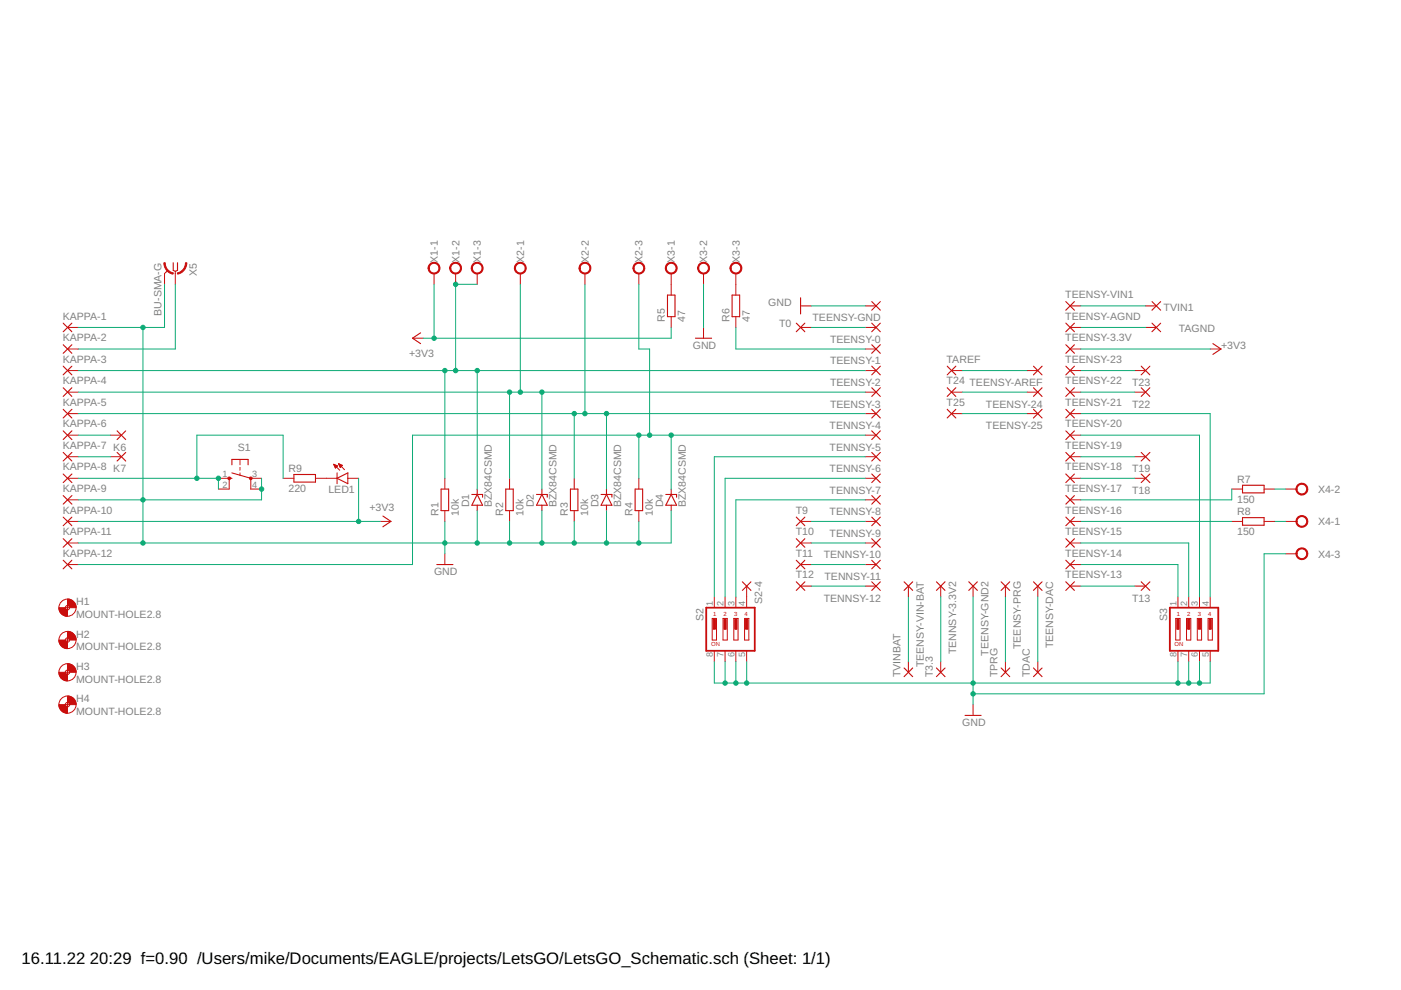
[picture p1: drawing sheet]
<svg xmlns="http://www.w3.org/2000/svg" width="297mm" height="210mm" viewBox="0 0 297 210" stroke-linecap="round" stroke-linejoin="round" font-family="sans-serif">
<g fill="none" stroke="#c90d0c" stroke-width=".23">
<path d="M35.6 57.3l-.7 .7M36.7 55.7v1.6l.5 .2 .4-.2v-1.6M13.4 68.5l1.8 1.8M13.4 73.1l1.8 1.8M13.4 77.6l1.8 1.9M15.2 68.5l-1.8 1.8M15.2 73.1l-1.8 1.8M15.2 77.6l-1.8 1.9M89.2 70.6l-1.7 1.1 1.7 1.2M141.5 62.6h1.6v4.5h-1.6zM147.4 71.7h3.5M155.2 62.6h1.6v4.5h-1.6z"/>
<path d="M168.8 68.5l1.8 1.8M169.7 63.1v3.5M170.6 68.5l-1.8 1.8M184.8 63.9l1.8 1.9M184.8 68.5l1.8 1.8M184.8 73.1l1.8 1.8M184.8 77.6l1.8 1.9M186.6 63.9l-1.8 1.9M186.6 68.5l-1.8 1.8M186.6 73.1l-1.8 1.8M186.6 77.6l-1.8 1.9M200.8 77.6l1.8 1.9"/>
<path d="M202.6 77.6l-1.8 1.9M219.1 77.6l1.8 1.9M220.9 77.6l-1.8 1.9M226 77.6l1.8 1.9M226 73.1l1.8 1.8M226 68.5l1.8 1.8M226 63.9l1.8 1.9M227.8 63.9l-1.8 1.9M227.8 68.5l-1.8 1.8M227.8 73.1l-1.8 1.8M227.8 77.6l-1.8 1.9M242 77.6l1.8 1.9"/>
<path d="M243.8 77.6l-1.8 1.9M244.2 63.9l1.9 1.9M244.2 68.5l1.9 1.8M246.1 63.9l-1.9 1.9M246.1 68.5l-1.9 1.8M257.2 72.9l1.7 1.1-1.7 1.1M13.4 82.2l1.8 1.9M13.4 86.8l1.8 1.8M13.4 91.4l1.8 1.8M13.4 95.9l1.8 1.8M15.2 82.2l-1.8 1.9M15.2 86.8l-1.8 1.8"/>
<path d="M15.2 91.4l-1.8 1.8M15.2 95.9l-1.8 1.8M24.8 95.9l1.8 1.8M24.8 91.4l1.8 1.8M26.6 95.9l-1.8 1.8M26.6 91.4l-1.8 1.8M49.2 98.6v-1.2h3.4v1.2M184.8 82.2l1.8 1.9M184.8 86.8l1.8 1.8M184.8 91.4l1.8 1.8M184.8 95.9l1.8 1.8M186.6 82.2l-1.8 1.9"/>
<path d="M186.6 86.8l-1.8 1.8M186.6 91.4l-1.8 1.8M186.6 95.9l-1.8 1.8M200.8 82.2l1.8 1.9M200.8 86.8l1.8 1.8M202.6 82.2l-1.8 1.9M202.6 86.8l-1.8 1.8M219.1 82.2l1.8 1.9M219.1 86.8l1.8 1.8M220.9 82.2l-1.8 1.9M220.9 86.8l-1.8 1.8M226 95.9l1.8 1.8"/>
<path d="M226 91.4l1.8 1.8M226 86.8l1.8 1.8M226 82.2l1.8 1.9M227.8 95.9l-1.8 1.8M227.8 91.4l-1.8 1.8M227.8 86.8l-1.8 1.8M227.8 82.2l-1.8 1.9M242 95.9l1.8 1.8M242 82.2l1.8 1.9M243.8 95.9l-1.8 1.8M243.8 82.2l-1.8 1.9M13.4 100.5l1.8 1.8"/>
<path d="M13.4 105.1l1.8 1.8M13.4 109.6l1.8 1.9M13.4 114.2l1.8 1.8M13.4 118.8l1.8 1.8M15.2 100.5l-1.8 1.8M15.2 105.1l-1.8 1.8M15.2 109.6l-1.8 1.9M15.2 114.2l-1.8 1.8M15.2 118.8l-1.8 1.8M48.6 101.4h.6M49.2 100.3l4 1.1M62.3 100.6h4.6v1.6h-4.6z"/>
<path d="M71.5 101.4l2.2-1.1v2.3zM71.5 100.3v2.3M81.2 109.4l1.7 1.2-1.7 1.1M92.6 119.7h3.4M93.5 103.7h1.6v4.6h-1.6zM100 104.8h2.3v.6M101.2 104.8l1.1 2.3h-2.3zM101.2 103.7v1.1M101.2 107.1v1.2M107.2 103.7h1.6v4.6h-1.6zM113.7 104.8h2.3v.6M114.9 104.8l1.1 2.3h-2.3z"/>
<path d="M114.9 103.7v1.1M114.9 107.1v1.2M120.9 103.7h1.6v4.6h-1.6zM127.4 104.8h2.3v.6M128.6 104.8l1.1 2.3h-2.3zM128.6 103.7v1.1M128.6 107.1v1.2M134.7 103.7h1.5v4.6h-1.5zM141.2 104.8h2.2v.6M142.3 104.8l1.1 2.3h-2.2zM142.3 103.7v1.1M142.3 107.1v1.2"/>
<path d="M168.8 118.8l1.8 1.8M168.8 109.6l1.8 1.9M168.8 114.2l1.8 1.8M170.6 118.8l-1.8 1.8M170.6 109.6l-1.8 1.9M170.6 114.2l-1.8 1.8M184.8 100.5l1.8 1.8M184.8 105.1l1.8 1.8M184.8 109.6l1.8 1.9M184.8 114.2l1.8 1.8M184.8 118.8l1.8 1.8M186.6 100.5l-1.8 1.8"/>
<path d="M186.6 105.1l-1.8 1.8M186.6 109.6l-1.8 1.9M186.6 114.2l-1.8 1.8M186.6 118.8l-1.8 1.8M226 118.8l1.8 1.8M226 114.2l1.8 1.8M226 109.6l1.8 1.9M226 100.5l1.8 1.8M226 105.1l1.8 1.8M227.8 109.6l-1.8 1.9M227.8 118.8l-1.8 1.8M227.8 114.2l-1.8 1.8"/>
<path d="M227.8 100.5l-1.8 1.8M227.8 105.1l-1.8 1.8M242 100.5l1.8 1.8M243.8 100.5l-1.8 1.8M263.4 102.9h4.6v1.6h-4.6zM263.4 109.7h4.6v1.7h-4.6zM157.4 123.4l1.8 1.8M159.2 123.4l-1.8 1.8M168.8 123.4l1.8 1.8M170.6 123.4l-1.8 1.8M184.8 123.4l1.8 1.8M186.6 123.4l-1.8 1.8"/>
<path d="M191.7 123.4l1.8 1.8M193.5 123.4l-1.8 1.8M198.5 123.4l1.9 1.8M200.4 123.4l-1.9 1.8M205.4 123.4l1.8 1.8M207.2 123.4l-1.8 1.8M212.3 123.4l1.8 1.8M214.1 123.4l-1.8 1.8M219.1 123.4l1.8 1.8M220.9 123.4l-1.8 1.8M226 123.4l1.8 1.8M227.8 123.4l-1.8 1.8"/>
<path d="M242 123.4l1.8 1.8M243.8 123.4l-1.8 1.8M191.7 141.6l1.8 1.9M193.5 141.6l-1.8 1.9M198.5 141.6l1.9 1.9M200.4 141.6l-1.9 1.9M204.6 151.7h3.4M212.3 141.6l1.8 1.9M214.1 141.6l-1.8 1.9M219.1 141.6l1.8 1.9M220.9 141.6l-1.8 1.9"/>
</g>
<g fill="none" stroke="#c90d0c" stroke-width=".21">
<path d="M34.9 58v2.3M37.2 57.5v2.8M92 58v2.3M96.6 58v2.3M101.2 58v2.3M110.3 58v2.3M124 58v2.3M135.4 58v2.3M142.3 58v4.6M149.2 58v2.3M156 58v4.6M14.3 69.4h2.3"/>
<path d="M14.3 74h2.3M14.3 78.6h2.3M87.5 71.7h2.2M142.3 67.1v2.3M149.2 69.4v2.3M156 67.1v2.3M169.7 69.4h2.3M169.7 64.9h2.3M183.5 69.4h2.2M183.5 74h2.2M183.5 78.6h2.2M183.5 64.9h2.2"/>
<path d="M201.7 78.6h2.3M217.7 78.6h2.3M226.9 69.4h2.3M226.9 74h2.3M226.9 78.6h2.3M226.9 64.9h2.3M240.6 78.6h2.3M242.9 69.4h2.3M242.9 64.9h2.3M256.6 74h2.3M14.3 83.1h2.3M14.3 87.7h2.3"/>
<path d="M14.3 92.3h2.3M14.3 96.8h2.3M23.5 92.3h2.2M23.5 96.8h2.2M50.9 97.4v1.2M50.9 99.1v.6M70.8 98.4l1.2 1.3M70.8 98.4l.8 .4-.5 .5zM70.8 98.5h.2M70.8 98.6h.4M70.9 98.7h.6M71 98.8h.5"/>
<path d="M71 99h.4M71 99.1h.3M71.1 99.2h.1M71.8 98.3l1.2 1.3M71.8 98.3l.8 .4-.5 .4zM71.8 98.4h.2M71.9 98.5h.4M71.9 98.6h.6M72 98.7h.5M72 98.8h.4M72.1 99h.2M72.1 99.1h.1"/>
<path d="M183.5 83.1h2.2M183.5 87.7h2.2M183.5 92.3h2.2M183.5 96.8h2.2M201.7 83.1h2.3M201.7 87.7h2.3M217.7 83.1h2.3M217.7 87.7h2.3M226.9 83.1h2.3M226.9 87.7h2.3M226.9 92.3h2.3M226.9 96.8h2.3"/>
<path d="M240.6 83.1h2.3M240.6 96.8h2.3M14.3 101.4h2.3M14.3 110.6h2.3M14.3 106h2.3M14.3 115.1h2.3M14.3 119.7h2.3M46.3 101.4h2.3v2.3h-2.3M50.9 100.3v.5M55.5 101.4h-2.3v2.3h2.3M60 101.4h2.3M66.9 101.4h4.6"/>
<path d="M73.7 101.4h2.3M80.6 110.6h2.3M94.3 101.4v2.3M94.3 108.3v2.3M94.3 117.4v2.3M108 101.4v2.3M108 108.3v2.3M121.8 101.4v2.3M121.8 108.3v2.3M135.4 101.4v2.3M135.4 108.3v2.3M169.7 110.6h2.3"/>
<path d="M169.7 115.1h2.3M169.7 119.7h2.3M183.5 101.4h2.2M183.5 110.6h2.2M183.5 106h2.2M183.5 115.1h2.2M183.5 119.7h2.2M226.9 101.4h2.3M226.9 110.6h2.3M226.9 106h2.3M226.9 115.1h2.3M226.9 119.7h2.3"/>
<path d="M240.6 101.4h2.3M261.2 103.7h2.2M261.2 110.6h2.2M268 103.7h2.3M268 110.6h2.3M272.6 103.7h2.3M272.6 110.6h2.3M272.6 117.4h2.3M13.9 128.8h.9M13.9 135.7h.9M14.3 128.4v.9M14.3 135.2v.9"/>
<path d="M151 131.1h.9v4.6h-.9zM151.4 126.6v2.2M151.4 138v2.3M153.3 131.1h.9v4.6h-.9zM153.7 126.6v2.2M153.7 138v2.3M155.6 131.1h.9v4.6h-.9zM156 126.6v2.2M156 138v2.3M157.9 131.1h.9v4.6h-.9zM158.3 124.3v4.5M158.3 138v2.3"/>
<path d="M169.7 124.3h2.3M183.5 124.3h2.2M192.6 124.3v2.3M199.5 124.3v2.3M206.3 124.3v2.3M213.2 124.3v2.3M220 124.3v2.3M226.9 124.3h2.3M240.6 124.3h2.3M249.3 131.1h.9v4.6h-.9zM249.7 126.6v2.2M249.7 138v2.3"/>
<path d="M251.6 131.1h.9v4.6h-.9zM252 126.6v2.2M252 138v2.3M253.9 131.1h.9v4.6h-.9zM254.3 126.6v2.2M254.3 138v2.3M256.1 131.1h.9v4.6h-.9zM256.6 126.6v2.2M256.6 138v2.3M13.9 142.5h.9M13.9 149.4h.9M14.3 142.1v.9"/>
<path d="M14.3 148.9v1M192.6 140.3v2.2M199.5 140.3v2.2M206.3 149.4v2.3M213.2 140.3v2.2M220 140.3v2.2"/>
<circle cx="14.3" cy="128.8" r="1.82"/>
<circle cx="14.3" cy="135.7" r="1.82"/>
<circle cx="14.3" cy="135.7" r=".47"/>
<circle cx="14.3" cy="128.8" r=".47"/>
<circle cx="14.3" cy="142.5" r="1.82"/>
<circle cx="14.3" cy="149.4" r="1.82"/>
<circle cx="14.3" cy="149.4" r=".47"/>
<circle cx="14.3" cy="142.5" r=".47"/>
</g>
<g fill="#c90d0c" stroke="#c90d0c" stroke-width=".21">
<path d="M91.1 56a1.26 1.26 0 0 1 2 .3 1.26 1.26 0 0 1-.8 1.8 1.26 1.26 0 0 1-1.5-1.2h.2a1.03 1.03 0 0 1 1.4-1 1.03 1.03 0 0 1 .3 1.7 1.03 1.03 0 0 1-1.7-.5v-.2h-.2z" fill-rule="evenodd"/>
<path d="M95.7 56a1.26 1.26 0 0 1 2 .3 1.26 1.26 0 0 1-.8 1.8 1.26 1.26 0 0 1-1.6-1.2h.3a1.03 1.03 0 0 1 1.4-1 1.03 1.03 0 0 1 .3 1.7 1.03 1.03 0 0 1-1.7-.5v-.2h-.3z" fill-rule="evenodd"/>
<path d="M100.3 56a1.26 1.26 0 0 1 2 .3 1.26 1.26 0 0 1-.8 1.8 1.26 1.26 0 0 1-1.6-1.2h.2a1.03 1.03 0 0 1 1.5-1 1.03 1.03 0 0 1 .3 1.7 1.03 1.03 0 0 1-1.7-.5l-.1-.2h-.2z" fill-rule="evenodd"/>
<path d="M109.4 56a1.26 1.26 0 0 1 2 .3 1.26 1.26 0 0 1-.8 1.8 1.26 1.26 0 0 1-1.5-1.2h.2a1.03 1.03 0 0 1 1.4-1 1.03 1.03 0 0 1 .3 1.7 1.03 1.03 0 0 1-1.7-.5v-.2h-.2z" fill-rule="evenodd"/>
<path d="M123.1 56a1.26 1.26 0 0 1 2 .2 1.26 1.26 0 0 1-.7 1.9 1.26 1.26 0 0 1-1.6-1.2h.2a1.02 1.02 0 0 1 1.4-1 1.02 1.02 0 0 1 .3 1.7 1.02 1.02 0 0 1-1.7-.5v-.2h-.2z" fill-rule="evenodd"/>
<path d="M134.6 56a1.26 1.26 0 0 1 1.9 .2 1.26 1.26 0 0 1-.7 1.9 1.26 1.26 0 0 1-1.6-1.2h.2a1.03 1.03 0 0 1 1.5-.9 1.03 1.03 0 0 1 .2 1.7 1.03 1.03 0 0 1-1.6-.6l-.1-.2h-.2z" fill-rule="evenodd"/>
<path d="M141.4 56a1.26 1.26 0 0 1 2 .2 1.26 1.26 0 0 1-.8 1.9 1.26 1.26 0 0 1-1.5-1.2h.2a1.03 1.03 0 0 1 1.5-.9 1.03 1.03 0 0 1 .1 1.7 1.03 1.03 0 0 1-1.6-.6v-.2h-.2z" fill-rule="evenodd"/>
<path d="M148.3 56a1.26 1.26 0 0 1 2 .2 1.26 1.26 0 0 1-.8 1.9 1.26 1.26 0 0 1-1.6-1.2h.2a1.03 1.03 0 0 1 1.6-.9 1.03 1.03 0 0 1 .1 1.7 1.03 1.03 0 0 1-1.6-.6l-.1-.2h-.2z" fill-rule="evenodd"/>
<path d="M155.1 56a1.26 1.26 0 0 1 2 .2 1.26 1.26 0 0 1-.7 1.9 1.26 1.26 0 0 1-1.6-1.2h.2a1.03 1.03 0 0 1 1.5-.9 1.03 1.03 0 0 1 .2 1.7 1.03 1.03 0 0 1-1.7-.6v-.2h-.2z" fill-rule="evenodd"/>
<path d="M275.1 109.7a1.26 1.26 0 0 1 2 .2 1.26 1.26 0 0 1-.7 1.9 1.26 1.26 0 0 1-1.6-1.2h.2a1.03 1.03 0 0 1 1.5-.9 1.03 1.03 0 0 1 .2 1.7 1.03 1.03 0 0 1-1.7-.6v-.2h-.2z" fill-rule="evenodd"/>
<path d="M275.1 102.8a1.26 1.26 0 0 1 2 .2 1.26 1.26 0 0 1-.7 1.9 1.26 1.26 0 0 1-1.6-1.2h.2a1.03 1.03 0 0 1 1.5-.9 1.03 1.03 0 0 1 .1 1.8 1.03 1.03 0 0 1-1.6-.6v-.3h-.2z" fill-rule="evenodd"/>
<path d="M275.1 116.5a1.26 1.26 0 0 1 2 .3 1.26 1.26 0 0 1-.7 1.8 1.26 1.26 0 0 1-1.6-1.2h.2a1.03 1.03 0 0 1 1.5-.9 1.03 1.03 0 0 1 .1 1.8 1.03 1.03 0 0 1-1.6-.6v-.3h-.2z" fill-rule="evenodd"/>
<path d="M14.3 127a1.86 1.86 0 0 1 1.9 1.8h-1.4l-.2-.3-.3-.1z" fill-rule="evenodd"/>
<path d="M12.5 128.8h1.4l.1 .4 .3 .1v1.4a1.79 1.79 0 0 1-1.8-1.9z" fill-rule="evenodd"/>
<path d="M14.3 133.9a1.86 1.86 0 0 1 1.9 1.8h-1.4l-.2-.3-.3-.2z" fill-rule="evenodd"/>
<path d="M12.5 135.7h1.4l.1 .3 .3 .1v1.4a1.79 1.79 0 0 1-1.8-1.8z" fill-rule="evenodd"/>
<path d="M14.3 140.7a1.82 1.82 0 0 1 1.9 1.8h-1.4l-.2-.3-.3-.1z" fill-rule="evenodd"/>
<path d="M12.5 142.5h1.4l.1 .4 .3 .1v1.4a1.79 1.79 0 0 1-1.8-1.9z" fill-rule="evenodd"/>
<path d="M14.3 147.6a1.82 1.82 0 0 1 1.9 1.8h-1.4l-.2-.3-.3-.2z" fill-rule="evenodd"/>
<path d="M12.5 149.4h1.4l.1 .3 .3 .2v1.3a1.82 1.82 0 0 1-1.8-1.8z" fill-rule="evenodd"/>
<path d="M39.3 55.7h.3a2.38 2.38 0 0 1-1.9 2.4l-.1-.2a2.18 2.18 0 0 0 1.7-2.2z" fill-rule="evenodd"/>
<path d="M34.8 55.7h.2a2.14 2.14 0 0 0 1.7 2.2v.2a2.39 2.39 0 0 1-1.9-2.4z" fill-rule="evenodd"/>
<circle cx="53.2" cy="101.4" r=".3"/>
<circle cx="48.6" cy="101.4" r=".3"/>
</g>
<path d="M149.7 128.8h10.3v9.2h-10.3zM248 128.8h10.3v9.2h-10.3z" fill="none" stroke="#c90d0c" stroke-width=".38"/>
<g fill="#c90d0c" stroke="#c90d0c" stroke-width=".21">
<path d="M249.5 131.3h.5v2.1h-.5z"/>
<path d="M251.8 131.3h.5v2.1h-.5z"/>
<path d="M254.1 131.3h.5v2.1h-.5z"/>
<path d="M256.3 131.3h.5v2.1h-.5z"/>
<path d="M151.2 131.3h.5v2.1h-.5z"/>
<path d="M153.5 131.3h.5v2.1h-.5z"/>
<path d="M155.8 131.3h.5v2.1h-.5z"/>
<path d="M158.1 131.3h.4v2.1h-.4z"/>
</g>
<g fill="none" stroke="#0dab76" stroke-width=".21">
<path d="M16.6 78.6h166.9M30.3 69.4v45.7M34.9 60.3v9.1h-18.3M37.2 60.3v13.7h-20.6M92 60.3v11.4M94.3 78.6v22.8M101.2 78.6v25.1M101.2 60.3h-4.6v18.3M110.3 60.3v22.8M124 60.3v27.4M135.4 60.3v13.7h2.3v18.3M142.3 69.4v2.3h-52.6"/>
<path d="M149.2 60.3v9.1M156 69.4v4.6h27.5M172 64.9h11.5M172 69.4h11.5M204 78.6h13.7M229.2 74h27.4M229.2 64.9h13.7M229.2 69.4h13.7M229.2 78.6h11.4M16.6 92.3h6.9M16.6 96.8h6.9M16.6 87.7h166.9"/>
<path d="M16.6 83.1h166.9M108 83.1v18.3M114.9 83.1v20.6M121.8 87.7v13.7M128.6 87.7v16M135.4 92.3v9.1M142.3 92.3v11.4M183.5 96.8h-32.1v29.8M183.5 92.3h-96v27.4h-70.9M204 87.7h13.7M204 83.1h13.7M229.2 87.7h27.4v38.9"/>
<path d="M229.2 92.3h25.1v34.3M229.2 96.8h11.4M229.2 83.1h11.4M16.6 101.4h29.7v2.3M16.6 110.6h64M41.7 101.4v-9.1h18.3v9.1M55.5 101.4v4.6h-38.9M76 101.4v9.2M94.3 110.6v6.8M101.2 108.3v6.8M108 110.6v4.5M114.9 108.3v6.8"/>
<path d="M121.8 110.6v4.5M128.6 108.3v6.8M135.4 110.6v4.5M142.3 108.3v6.8h-125.7M172 115.1h11.5M172 110.6h11.5M172 119.7h11.5M183.5 101.4h-29.8v25.2M183.5 106h-27.5v20.6M229.2 119.7h20.5v6.9M229.2 115.1h22.8v11.5M229.2 101.4h11.4"/>
<path d="M229.2 110.6h32M261.2 103.7v2.3h-32M270.3 110.6h2.3M270.3 103.7h2.3M272.6 117.4h-4.6v29.7h-61.7M172 124.3h11.5M192.6 126.6v13.7M199.5 126.6v13.7M206.3 126.6v22.8M213.2 126.6v13.7M220 126.6v13.7M229.2 124.3h11.4"/>
<path d="M151.4 140.3v4.5h105.2v-4.5M153.7 140.3v4.5M156 140.3v4.5M158.3 140.3v4.5M249.7 140.3v4.5M252 140.3v4.5M254.3 140.3v4.5"/>
</g>
<g fill="#0dab76" stroke="#0dab76" stroke-width=".21">
<circle cx="206.3" cy="144.8" r=".47"/>
<circle cx="153.7" cy="144.8" r=".47"/>
<circle cx="156" cy="144.8" r=".47"/>
<circle cx="158.3" cy="144.8" r=".47"/>
<circle cx="249.7" cy="144.8" r=".47"/>
<circle cx="252" cy="144.8" r=".47"/>
<circle cx="254.3" cy="144.8" r=".47"/>
<circle cx="206.3" cy="147.1" r=".47"/>
<circle cx="135.4" cy="115.1" r=".47"/>
<circle cx="128.6" cy="115.1" r=".47"/>
<circle cx="94.3" cy="115.1" r=".47"/>
<circle cx="101.2" cy="115.1" r=".47"/>
<circle cx="108" cy="115.1" r=".47"/>
<circle cx="114.9" cy="115.1" r=".47"/>
<circle cx="121.8" cy="115.1" r=".47"/>
<circle cx="30.3" cy="106" r=".47"/>
<circle cx="30.3" cy="69.4" r=".47"/>
<circle cx="55.5" cy="103.7" r=".47"/>
<circle cx="30.3" cy="115.1" r=".47"/>
<circle cx="46.3" cy="101.4" r=".47"/>
<circle cx="41.7" cy="101.4" r=".47"/>
<circle cx="76" cy="110.6" r=".47"/>
<circle cx="92" cy="71.7" r=".47"/>
<circle cx="96.6" cy="60.3" r=".47"/>
<circle cx="96.6" cy="78.6" r=".47"/>
<circle cx="94.3" cy="78.6" r=".47"/>
<circle cx="101.2" cy="78.6" r=".47"/>
<circle cx="108" cy="83.1" r=".47"/>
<circle cx="114.9" cy="83.1" r=".47"/>
<circle cx="110.3" cy="83.1" r=".47"/>
<circle cx="121.8" cy="87.7" r=".47"/>
<circle cx="128.6" cy="87.7" r=".47"/>
<circle cx="124" cy="87.7" r=".47"/>
<circle cx="135.4" cy="92.3" r=".47"/>
<circle cx="142.3" cy="92.3" r=".47"/>
<circle cx="137.7" cy="92.3" r=".47"/>
</g>
<g font-size="3.5">
<text x="4.6" y="204.3">16.11.22</text>
<text x="19.1" y="204.3">20:29 f=0.90 /Users/mike/Documents/EAGLE/projects/LetsGO/LetsGO_Schematic.sch (Sheet: 1/1)</text>
</g>
<g font-size="2.2" fill="#808080">
<text x="41.8" y="58.5" transform="rotate(-90 41.8 58.5)">X5</text>
<text x="92.8" y="55.7" transform="rotate(-90 92.8 55.7)">X1-1</text>
<text x="97.4" y="55.7" transform="rotate(-90 97.4 55.7)">X1-2</text>
<text x="102" y="55.7" transform="rotate(-90 102 55.7)">X1-3</text>
<text x="111.1" y="55.7" transform="rotate(-90 111.1 55.7)">X2-1</text>
<text x="124.8" y="55.7" transform="rotate(-90 124.8 55.7)">X2-2</text>
<text x="136.3" y="55.7" transform="rotate(-90 136.3 55.7)">X2-3</text>
<text x="143.1" y="55.7" transform="rotate(-90 143.1 55.7)">X3-1</text>
<text x="150" y="55.7" transform="rotate(-90 150 55.7)">X3-2</text>
<text x="156.8" y="55.7" transform="rotate(-90 156.8 55.7)">X3-3</text>
<text x="162.9" y="64.9">GND</text>
<text x="225.9" y="63.2">TEENSY-VIN1</text>
<text x="246.7" y="65.8">TVIN1</text>
<text x="13.3" y="67.8">KAPPA-1</text>
<text x="34.2" y="66.9" transform="rotate(-90 34.2 66.9)">BU-SMA-G</text>
<text x="141" y="68.3" transform="rotate(-90 141 68.3)">R5</text>
<text x="145.3" y="68.3" transform="rotate(-90 145.3 68.3)">47</text>
<text x="154.7" y="68.3" transform="rotate(-90 154.7 68.3)">R6</text>
<text x="159" y="68.3" transform="rotate(-90 159 68.3)">47</text>
<text x="165.2" y="69.4">T0</text>
<text x="172.3" y="68.1">TEENSY-GND</text>
<text x="225.9" y="67.8">TEENSY-AGND</text>
<text x="249.9" y="70.4">TAGND</text>
<text x="13.3" y="72.3">KAPPA-2</text>
<text x="13.3" y="76.9">KAPPA-3</text>
<text x="86.7" y="75.6">+3V3</text>
<text x="146.9" y="74">GND</text>
<text x="176" y="72.7">TEENSY-0</text>
<text x="176" y="77.3">TEENSY-1</text>
<text x="200.7" y="76.9">TAREF</text>
<text x="225.9" y="76.9">TEENSY-23</text>
<text x="225.9" y="72.3">TEENSY-3.3V</text>
<text x="258.9" y="74">+3V3</text>
<text x="13.3" y="81.5">KAPPA-4</text>
<text x="176" y="81.8">TEENSY-2</text>
<text x="200.7" y="81.5">T24 TEENSY-AREF</text>
<text x="225.9" y="81.5">TEENSY-22</text>
<text x="240" y="81.8">T23</text>
<text x="13.3" y="86">KAPPA-5</text>
<text x="176" y="86.4">TEENSY-3</text>
<text x="200.7" y="86">T25</text>
<text x="209" y="86.4">TEENSY-24</text>
<text x="225.9" y="86">TEENSY-21</text>
<text x="240" y="86.4">T22</text>
<text x="13.3" y="90.6">KAPPA-6</text>
<text x="13.3" y="95.2">KAPPA-7 K6</text>
<text x="50.4" y="95.7">S1</text>
<text x="175.9" y="91">TENNSY-4</text>
<text x="175.9" y="95.6">TENNSY-5</text>
<text x="209" y="91">TEENSY-25</text>
<text x="225.9" y="95.2">TEENSY-19</text>
<text x="225.9" y="90.6">TEENSY-20</text>
<text x="13.3" y="99.7">KAPPA-8 K7</text>
<text x="61.2" y="100.1">R9</text>
<text x="175.9" y="100.1">TENNSY-6</text>
<text x="225.9" y="99.7">TEENSY-18</text>
<text x="240" y="100.1">T19</text>
<text x="13.3" y="104.3">KAPPA-9</text>
<text x="61.2" y="104.4">220</text>
<text x="69.6" y="104.6">LED1</text>
<text x="99.5" y="107.6" transform="rotate(-90 99.5 107.6)">D1</text>
<text x="104.3" y="107.6" transform="rotate(-90 104.3 107.6)">BZX84CSMD</text>
<text x="113.2" y="107.6" transform="rotate(-90 113.2 107.6)">D2</text>
<text x="118" y="107.6" transform="rotate(-90 118 107.6)">BZX84CSMD</text>
<text x="126.9" y="107.6" transform="rotate(-90 126.9 107.6)">D3</text>
<text x="131.7" y="107.6" transform="rotate(-90 131.7 107.6)">BZX84CSMD</text>
<text x="140.6" y="107.6" transform="rotate(-90 140.6 107.6)">D4</text>
<text x="145.4" y="107.6" transform="rotate(-90 145.4 107.6)">BZX84CSMD</text>
<text x="175.9" y="104.7">TENNSY-7</text>
<text x="225.9" y="104.3">TEENSY-17</text>
<text x="240" y="104.7">T18</text>
<text x="262.3" y="106.7">150</text>
<text x="262.3" y="102.4">R7</text>
<text x="279.4" y="104.5">X4-2</text>
<text x="13.3" y="108.9">KAPPA-10</text>
<text x="13.3" y="113.5">KAPPA-11</text>
<text x="78.3" y="108.3">+3V3</text>
<text x="93" y="109.4" transform="rotate(-90 93 109.4)">R1</text>
<text x="97.3" y="109.4" transform="rotate(-90 97.3 109.4)">10k</text>
<text x="106.7" y="109.4" transform="rotate(-90 106.7 109.4)">R2</text>
<text x="111" y="109.4" transform="rotate(-90 111 109.4)">10k</text>
<text x="120.4" y="109.4" transform="rotate(-90 120.4 109.4)">R3</text>
<text x="124.7" y="109.4" transform="rotate(-90 124.7 109.4)">10k</text>
<text x="134.1" y="109.4" transform="rotate(-90 134.1 109.4)">R4</text>
<text x="138.4" y="109.4" transform="rotate(-90 138.4 109.4)">10k</text>
<text x="168.7" y="108.9">T9</text>
<text x="168.7" y="113.5">T10</text>
<text x="175.9" y="109.3">TENNSY-8</text>
<text x="175.9" y="113.8">TENNSY-9</text>
<text x="225.9" y="113.5">TEENSY-15</text>
<text x="225.9" y="108.9">TEENSY-16</text>
<text x="262.3" y="113.5">150</text>
<text x="262.3" y="109.2">R8</text>
<text x="279.4" y="111.4">X4-1</text>
<text x="13.3" y="118">KAPPA-12</text>
<text x="168.7" y="118">T11</text>
<text x="174.6" y="118.4">TENNSY-10</text>
<text x="225.9" y="118">TEENSY-14</text>
<text x="279.4" y="118.2">X4-3</text>
<text x="92" y="122">GND</text>
<text x="168.7" y="122.6">T12</text>
<text x="174.8" y="123">TENNSY-11</text>
<text x="225.9" y="122.6">TEENSY-13</text>
<text x="16.1" y="131.1">MOUNT-HOLE2.8</text>
<text x="16.1" y="128.3">H1</text>
<text x="149.2" y="131.6" transform="rotate(-90 149.2 131.6)">S2</text>
<text x="161.6" y="128" transform="rotate(-90 161.6 128)">S2-4</text>
<text x="174.6" y="127.5">TENNSY-12</text>
<text x="240" y="127.5">T13</text>
<text x="247.5" y="131.6" transform="rotate(-90 247.5 131.6)">S3</text>
<text x="16.1" y="137.9">MOUNT-HOLE2.8</text>
<text x="16.1" y="135.2">H2</text>
<text x="216.4" y="137.6" transform="rotate(-90 216.4 137.6)">TEENSY-PRG</text>
<text x="223.3" y="137.5" transform="rotate(-90 223.3 137.5)">TEENSY-DAC</text>
<text x="16.1" y="142">H3</text>
<text x="190.9" y="143.6" transform="rotate(-90 190.9 143.6)">TVINBAT</text>
<text x="195.9" y="141.4" transform="rotate(-90 195.9 141.4)">TEENSY-VIN-BAT</text>
<text x="197.8" y="143.6" transform="rotate(-90 197.8 143.6)">T3.3</text>
<text x="202.7" y="138.7" transform="rotate(-90 202.7 138.7)">TENNSY-3.3V2</text>
<text x="209.6" y="139" transform="rotate(-90 209.6 139)">TEENSY-GND2</text>
<text x="211.5" y="143.6" transform="rotate(-90 211.5 143.6)">TPRG</text>
<text x="218.4" y="143.6" transform="rotate(-90 218.4 143.6)">TDAC</text>
<text x="16.1" y="144.8">MOUNT-HOLE2.8</text>
<text x="16.1" y="148.9">H4</text>
<text x="16.1" y="151.6">MOUNT-HOLE2.8</text>
<text x="204" y="154">GND</text>
</g>
<g font-size="1.9" fill="#808080">
<text x="47.2" y="101.1">1</text>
<text x="53.5" y="101.1">3</text>
<text x="47.2" y="103.4">2</text>
<text x="53.5" y="103.4">4</text>
<text x="151.1" y="128.5" transform="rotate(-90 151.1 128.5)">1</text>
<text x="153.4" y="128.5" transform="rotate(-90 153.4 128.5)">2</text>
<text x="155.7" y="128.5" transform="rotate(-90 155.7 128.5)">3</text>
<text x="158" y="128.5" transform="rotate(-90 158 128.5)">4</text>
<text x="249.4" y="128.5" transform="rotate(-90 249.4 128.5)">1</text>
<text x="251.7" y="128.5" transform="rotate(-90 251.7 128.5)">2</text>
<text x="254" y="128.5" transform="rotate(-90 254 128.5)">3</text>
<text x="256.3" y="128.5" transform="rotate(-90 256.3 128.5)">4</text>
<text x="151.1" y="139.4" transform="rotate(-90 151.1 139.4)">8</text>
<text x="153.4" y="139.4" transform="rotate(-90 153.4 139.4)">7</text>
<text x="155.7" y="139.4" transform="rotate(-90 155.7 139.4)">6</text>
<text x="158" y="139.4" transform="rotate(-90 158 139.4)">5</text>
<text x="249.4" y="139.4" transform="rotate(-90 249.4 139.4)">8</text>
<text x="251.7" y="139.4" transform="rotate(-90 251.7 139.4)">7</text>
<text x="254" y="139.4" transform="rotate(-90 254 139.4)">6</text>
<text x="256.3" y="139.4" transform="rotate(-90 256.3 139.4)">5</text>
</g>
<g font-size="1.2" fill="#c90d0c">
<text x="151.2" y="130.6">1</text>
<text x="153.4" y="130.6">2</text>
<text x="155.7" y="130.6">3</text>
<text x="157.9" y="130.6">4</text>
<text x="249.5" y="130.6">1</text>
<text x="251.7" y="130.6">2</text>
<text x="254" y="130.6">3</text>
<text x="256.1" y="130.6">4</text>
<text x="150.8" y="137">ON</text>
<text x="249.1" y="137">ON</text>
</g>
</svg>
